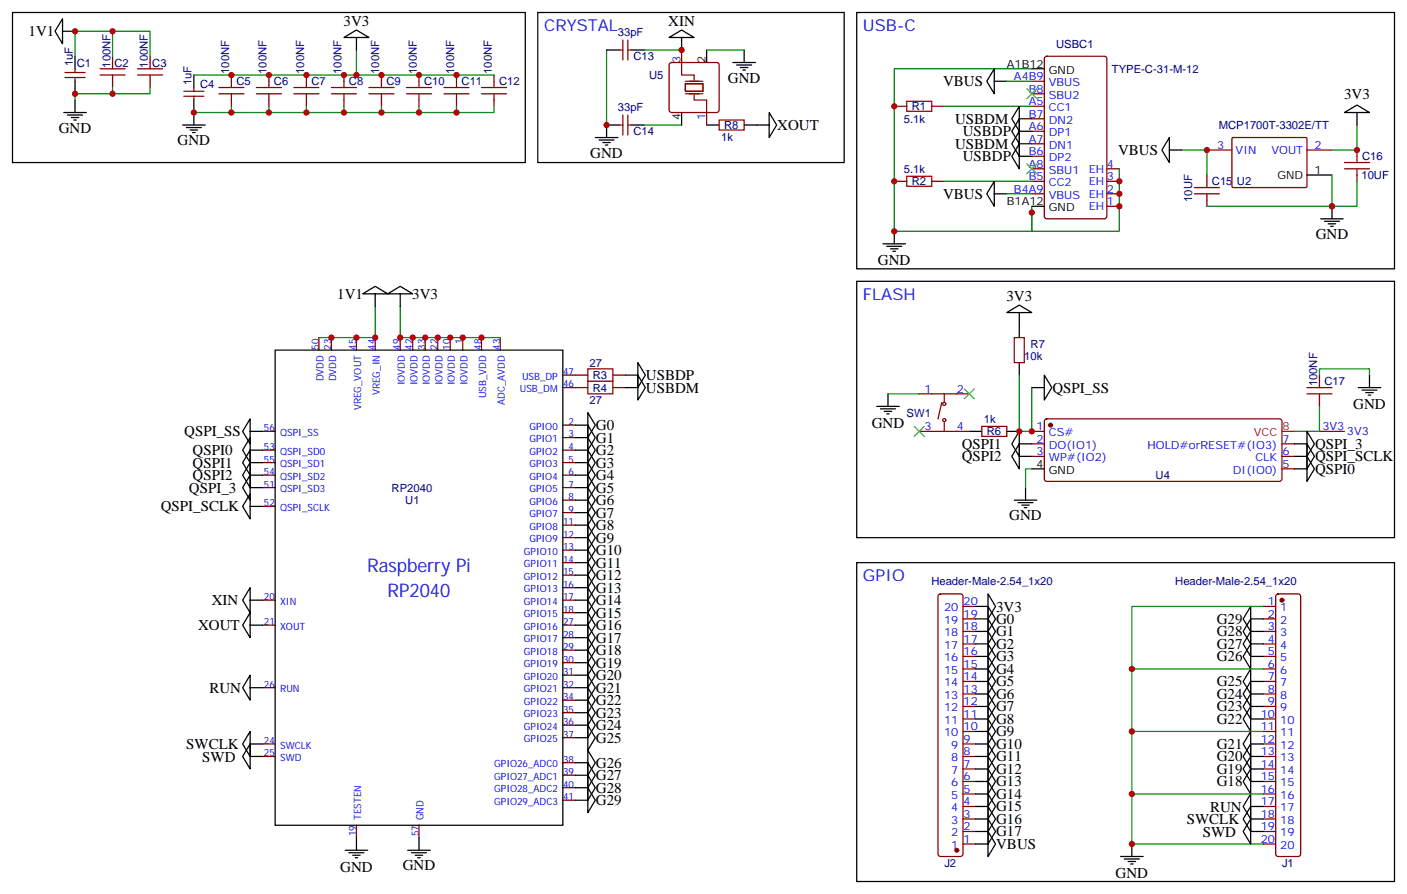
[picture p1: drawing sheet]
<svg xmlns="http://www.w3.org/2000/svg" width="397mm" height="252mm" viewBox="0 0 397 252" stroke-linecap="round" stroke-linejoin="round" font-family="sans-serif">
<g fill="none" stroke="#870000" stroke-width=".35">
<path d="M21.2 19.4v1.1M28.2 19.4h7.1M31.7 15.9v3.5M38.8 19.4h7.1M42.3 15.9v3.5M174.6 14.1h1.1M175.7 11.3v5.6M177.1 11.3v5.6M177.1 14.1h1.1M189 17.8l.4-.2h12.7l.5 .2 .2 .5v12.7l-.2 .5-.5 .3h-12.7l-.5-.3-.2-.5v-12.7zM192.3 14.1v3.5M294.8 16.1l.5-.2h16.2l.7 .4v44.7l-.5 .7h-16.4l-.7-.4v-44.7z"/>
<path d="M18.3 21.9h5.7M18.3 20.5h5.7M21.2 21.9v1M28.2 21.2h7.1M31.7 21.2v3.5M38.8 21.2h7.1M42.3 21.2v3.5M51.9 27.2h5.6M51.9 25.8h5.6M54.7 24.7v1.1M54.7 27.2v1M61.7 26.5h7.1"/>
<path d="M61.7 24.7h7.1M65.3 21.2v3.5M65.3 26.5v3.5M72.3 26.5h7.1M72.3 24.7h7.1M75.8 21.2v3.5M75.8 26.5v3.5M82.9 26.5h7.1M82.9 24.7h7.1M86.4 21.2v3.5M86.4 26.5v3.5M93.5 26.5h7"/>
<path d="M93.5 24.7h7M97 21.2v3.5M97 26.5v3.5M104.1 26.5h7M104.1 24.7h7M107.6 21.2v3.5M107.6 26.5v3.5M114.7 26.5h7M114.7 24.7h7M118.2 21.2v3.5M118.2 26.5v3.5M125.2 26.5h7.1"/>
<path d="M125.2 24.7h7.1M128.8 21.2v3.5M128.8 26.5v3.5M135.8 26.5h7.1M135.8 24.7h7.1M139.3 21.2v3.5M139.3 26.5v3.5M174.6 35.3h1.1M175.7 32.5v5.6M177.1 32.5v5.6M177.1 35.3h1.1M199.3 31.8v3.5"/>
<path d="M202.8 33.9h7.1v2.8h-7.1zM252.2 30h3.6M262.8 30h3.5M291 26.5h3.6M291 22.9h3.6M291 30h3.6M291 33.5h3.6M291 37h3.6M347.5 39l.3-.2 20.7 .1 .2 .3-.1 13.5-.3 .2h-20.6l-.2-.3zM252.2 51.2h3.6M262.8 51.2h3.5M291 54.7h3.6"/>
<path d="M291 40.6h3.6M291 44.1h3.6M291 47.6h3.6M291 51.2h3.6M312.2 54.7h3.5M312.2 47.6h3.5M312.2 51.2h3.5M312.2 58.2h3.5M336.9 52.9h7.1M336.9 54.7h7.1M340.4 49.4v3.5M340.4 54.7v3.5"/>
<path d="M340.4 42.3h7.1M368.7 42.3h7M379.2 47.6h7.1M379.2 45.9h7.1M382.8 42.3v3.6M382.8 47.6v3.6M90 95.2v3.6M93.5 95.2v3.6M100.5 95.2v3.6M105.8 95.2v3.6M112.9 95.2v3.6M116.4 95.2v3.6"/>
<path d="M119.9 95.2v3.6M123.5 95.2v3.6M127 95.2v3.6M130.5 95.2v3.6M135.8 95.2v3.6M141.1 95.2v3.6M286.1 95.2h2.8v7.1h-2.8zM158.7 105.8h7.1M158.7 109.4h7.1M158.7 119.9h3.6M172.9 105.8h3.5M172.9 109.4h3.5"/>
<path d="M259.3 111.1h14.1M265.6 113.6l-1 4.6M266.3 111.1v2.5M266.3 119.2v2.5M294.8 118.4l.5-.2h65.9l.4 .7-.1 16.5-.6 .4h-65.9l-.4-.7v-16.2zM368.7 109.4h7M368.7 111.1h7M372.2 105.8v3.6M372.2 111.1v3.6M74.1 137.6h3.5M74.1 134.1h3.5M74.1 121.7h3.5"/>
<path d="M74.1 130.5h3.5M74.1 127h3.5M158.7 137.6h3.6M158.7 134.1h3.6M158.7 130.5h3.6M158.7 127h3.6M158.7 123.5h3.6M259.3 121.7h14.1M276.9 120.3h7.1v2.8h-7.1zM291 121.7h3.6M291 125.2h3.6M291 128.8h3.6"/>
<path d="M361.6 125.2h3.5M361.6 128.8h3.5M361.6 132.3h3.5M372.2 121.7h7M74.1 142.9h3.5M158.7 144.6h3.6M158.7 141.1h3.6M158.7 158.8h3.6M158.7 155.2h3.6M158.7 151.7h3.6M158.7 148.2h3.6M74.1 176.4h3.5"/>
<path d="M74.1 169.3h3.5M158.7 179.9h3.6M158.7 176.4h3.6M158.7 169.3h3.6M158.7 172.9h3.6M158.7 165.8h3.6M158.7 162.3h3.6M264.8 167.8l.5-.2h5.6l.5 .2 .2 .5v72.6l-.2 .5-.5 .3h-5.6l-.5-.3-.2-.5v-72.6zM271.6 171.1h3.6M271.6 174.6h3.6M271.6 178.2h3.6M356.3 171.1h3.5"/>
<path d="M356.3 174.6h3.5M356.3 178.2h3.5M360.1 167.8l.4-.2h5.7l.5 .2 .2 .5v72.6l-.2 .5-.5 .3h-5.7l-.5-.3-.2-.5v-72.6zM74.1 194h3.5M158.7 197.6h3.6M158.7 194h3.6M158.7 190.5h3.6M158.7 187h3.6M158.7 183.4h3.6M271.6 181.7h3.6M271.6 185.2h3.6M271.6 188.7h3.6"/>
<path d="M271.6 192.3h3.6M271.6 195.8h3.6M271.6 199.3h3.6M356.3 181.7h3.5M356.3 185.2h3.5M356.3 188.7h3.5M356.3 192.3h3.5M356.3 195.8h3.5M356.3 199.3h3.5M74.1 213.4h3.5M74.1 209.9h3.5M158.7 218.7h3.6"/>
<path d="M158.7 215.2h3.6M158.7 208.1h3.6M158.7 204.6h3.6M158.7 201.1h3.6M271.6 213.4h3.6M271.6 209.9h3.6M271.6 202.8h3.6M271.6 206.4h3.6M271.6 217h3.6M356.3 213.4h3.5M356.3 209.9h3.5M356.3 202.8h3.5"/>
<path d="M356.3 206.4h3.5M356.3 217h3.5M100.5 232.8v3.6M118.2 232.8v3.6M158.7 225.8h3.6M158.7 222.2h3.6M271.6 220.5h3.6M271.6 224h3.6M271.6 227.5h3.6M271.6 231.1h3.6M271.6 234.6h3.6M271.6 238.1h3.6"/>
<path d="M356.3 220.5h3.5M356.3 224h3.5M356.3 227.5h3.5M356.3 231.1h3.5M356.3 234.6h3.5M356.3 238.1h3.5"/>
<circle cx="266.3" cy="113.9" r=".44"/>
<circle cx="266.3" cy="118.5" r=".44"/>
</g>
<g fill="none" stroke="#000" stroke-width=".35">
<path d="M3.5 3.5h144.7v42.4h-144.7zM17.6 5.3v7l-2.1-3.5zM17.6 8.8h3.6M21.2 15.9v3.5M97 10.6l3.5-2.1 3.6 2.1zM100.5 10.6v3.5M151.7 3.5h86.4v42.4h-86.4zM171.1 14.1h3.5M178.2 14.1h3.5M188.7 10.6l3.6-2.1 3.5 2.1zM192.3 10.6v3.5M199.3 14.1v3.5"/>
<path d="M206.7 17.6h6.4M207.8 18.3h4.2M208.8 19h2.2M209.5 19.8h.8M209.9 14.1v3.5M241.7 3.5h151.6v72.3h-151.6zM280.5 19.4v7.1l-2.2-3.6zM291 19.4h3.6M18 31.8h6.3M19 32.5h4.3M20.1 33.2h2.1M20.8 33.9h.7"/>
<path d="M21.2 22.9v3.6M21.2 28.2v3.6M51.5 35.3h6.4M52.6 36h4.2M53.6 36.7h2.1M54.3 37.4h.7M54.7 21.2v3.5M54.7 28.2v7.1M167.9 38.8h6.4M169 39.5h4.2M174.6 35.3h-3.5v3.5M178.2 35.3h3.5"/>
<path d="M192.3 31.8v3.5M199.3 35.3h3.5M209.9 35.3h7.1M217 31.8l2.1 3.5-2.1 3.5zM280.5 22.9h3.5M287.5 30v7l-2.1-3.5zM287.5 33.5v7.1l-2.1-3.6zM287.5 37v7.1l-2.1-3.5zM287.5 33.5h3.5M287.5 37h3.5M329.8 38.8v7.1l-2.1-3.6zM379.2 31.8l3.6-2.2 3.5 2.2z"/>
<path d="M382.8 31.8v3.5M170 40.2h2.2M170.7 40.9h.7M280.5 51.2v7l-2.2-3.5zM280.5 54.7h3.5M287.5 40.6v7l-2.1-3.5zM287.5 44.1h3.5M287.5 40.6h3.5M291 58.2h3.6M329.8 42.3h3.6M368.7 49.4h7M375.7 58.2v3.5"/>
<path d="M241.7 79.4h151.6v72.3h-151.6zM249.1 68.8h6.3M250.1 69.5h4.3M251.2 70.2h2.1M251.9 70.9h.7M252.2 65.3v3.5M372.5 61.7h6.4M373.6 62.4h4.2M374.6 63.1h2.2M375.4 63.9h.7M77.6 98.8h81.1v134h-81.1zM102.3 82.9l3.5-2.1 3.6 2.1z"/>
<path d="M105.8 82.9v3.5M109.4 82.9l3.5-2.1 3.5 2.1zM112.9 82.9v3.5M284 88.2l3.5-2.1 3.5 2.1zM287.5 88.2v7M70.6 118.2v7l-2.2-3.5zM162.3 119.9h3.5M165.8 119.9l2.1 3.6-2.1 3.5zM165.8 116.4l2.1 3.5-2.1 3.6zM176.4 109.4h3.5M176.4 105.8h3.5M179.9 102.3l2.1 3.5-2.1 3.6z"/>
<path d="M179.9 105.8l2.1 3.6-2.1 3.5zM247.3 114.7h6.3M248.4 115.4h4.2M249.4 116.1h2.1M250.1 116.8h.7M250.5 111.1v3.6M287.5 102.3v3.5M291 109.4h3.6M294.6 105.8l2.1 3.6-2.1 3.5zM383.1 109.4h6.4M384.2 110.1h4.2M385.2 110.8h2.1"/>
<path d="M385.9 111.5h.7M386.3 105.8v3.6M70.6 123.5v7l-2.2-3.5zM70.6 127v7.1l-2.2-3.6zM70.6 130.5v7.1l-2.2-3.5zM70.6 134.1v7l-2.2-3.5zM70.6 139.3v7.1l-2.2-3.5zM70.6 121.7h3.5M70.6 127h3.5M70.6 130.5h3.5M70.6 134.1h3.5M70.6 137.6h3.5"/>
<path d="M162.3 127h3.5M162.3 130.5h3.5M162.3 134.1h3.5M162.3 137.6h3.5M162.3 123.5h3.5M165.8 137.6l2.1 3.5-2.1 3.5zM165.8 134.1l2.1 3.5-2.1 3.5zM165.8 130.5l2.1 3.6-2.1 3.5zM165.8 127l2.1 3.5-2.1 3.6zM165.8 123.5l2.1 3.5-2.1 3.5zM273.4 121.7h3.5M284 121.7h3.5"/>
<path d="M287.5 121.7v7.1l-2.1-3.6zM287.5 125.2v7.1l-2.1-3.5zM287.5 125.2h3.5M287.5 128.8h3.5M289.3 137.6v3.5M291 132.3h3.6M365.1 132.3h3.6M365.1 125.2h3.6M365.1 128.8h3.6M368.7 121.7l2.1 3.5-2.1 3.6zM368.7 125.2l2.1 3.6-2.1 3.5zM368.7 128.8l2.1 3.5-2.1 3.5z"/>
<path d="M70.6 142.9h3.5M162.3 141.1h3.5M162.3 158.8h3.5M162.3 155.2h3.5M162.3 151.7h3.5M162.3 144.6h3.5M162.3 148.2h3.5M165.8 158.8l2.1 3.5-2.1 3.5zM165.8 155.2l2.1 3.6-2.1 3.5zM165.8 151.7l2.1 3.5-2.1 3.6zM165.8 148.2l2.1 3.5-2.1 3.5zM165.8 141.1l2.1 3.5-2.1 3.6z"/>
<path d="M165.8 144.6l2.1 3.6-2.1 3.5zM241.7 158.8h151.6v89.9h-151.6zM286.1 141.1h6.4M287.2 141.8h4.2M288.2 142.5h2.1M288.9 143.2h.7M70.6 165.8v7.1l-2.2-3.6zM70.6 172.9v7l-2.2-3.5zM70.6 169.3h3.5M70.6 176.4h3.5M162.3 162.3h3.5M162.3 165.8h3.5"/>
<path d="M162.3 169.3h3.5M162.3 172.9h3.5M162.3 176.4h3.5M162.3 179.9h3.5M165.8 179.9l2.1 3.5-2.1 3.6zM165.8 162.3l2.1 3.5-2.1 3.5zM165.8 165.8l2.1 3.5-2.1 3.6zM165.8 169.3l2.1 3.6-2.1 3.5zM165.8 172.9l2.1 3.5-2.1 3.5zM165.8 176.4l2.1 3.5-2.1 3.5zM275.2 174.6h3.5M275.2 178.2h3.5"/>
<path d="M275.2 171.1h3.5M278.7 171.1l2.1 3.5-2.1 3.6zM278.7 174.6l2.1 3.6-2.1 3.5zM278.7 178.2l2.1 3.5-2.1 3.5zM278.7 167.6l2.1 3.5-2.1 3.5zM352.8 171.1v7.1l-2.1-3.6zM352.8 174.6v7.1l-2.1-3.5zM352.8 178.2v7l-2.1-3.5zM352.8 174.6h3.5M352.8 178.2h3.5M70.6 190.5v7.1l-2.2-3.6zM70.6 194h3.5"/>
<path d="M162.3 194h3.5M162.3 183.4h3.5M162.3 187h3.5M162.3 190.5h3.5M162.3 197.6h3.5M165.8 183.4l2.1 3.6-2.1 3.5zM165.8 187l2.1 3.5-2.1 3.5zM165.8 190.5l2.1 3.5-2.1 3.6zM165.8 194l2.1 3.6-2.1 3.5zM165.8 197.6l2.1 3.5-2.1 3.5zM275.2 181.7h3.5M275.2 185.2h3.5"/>
<path d="M275.2 192.3h3.5M275.2 195.8h3.5M275.2 199.3h3.5M275.2 188.7h3.5M278.7 199.3l2.1 3.5-2.1 3.6zM278.7 181.7l2.1 3.5-2.1 3.5zM278.7 185.2l2.1 3.5-2.1 3.6zM278.7 188.7l2.1 3.6-2.1 3.5zM278.7 192.3l2.1 3.5-2.1 3.5zM278.7 195.8l2.1 3.5-2.1 3.5zM352.8 181.7v7l-2.1-3.5zM352.8 188.7v7.1l-2.1-3.5z"/>
<path d="M352.8 192.3v7l-2.1-3.5zM352.8 195.8v7l-2.1-3.5zM352.8 199.3v7.1l-2.1-3.6zM352.8 181.7h3.5M352.8 185.2h3.5M352.8 192.3h3.5M352.8 195.8h3.5M352.8 199.3h3.5M70.6 206.4v7l-2.2-3.5zM70.6 209.9v7.1l-2.2-3.6zM70.6 209.9h3.5M70.6 213.4h3.5"/>
<path d="M162.3 201.1h3.5M162.3 204.6h3.5M162.3 208.1h3.5M162.3 215.2h3.5M162.3 218.7h3.5M165.8 201.1l2.1 3.5-2.1 3.5zM165.8 204.6l2.1 3.5-2.1 3.6zM165.8 211.7l2.1 3.5-2.1 3.5zM165.8 215.2l2.1 3.5-2.1 3.5zM165.8 218.7l2.1 3.5-2.1 3.6zM275.2 209.9h3.5M275.2 213.4h3.5"/>
<path d="M275.2 202.8h3.5M275.2 217h3.5M275.2 206.4h3.5M278.7 217l2.1 3.5-2.1 3.5zM278.7 202.8l2.1 3.6-2.1 3.5zM278.7 206.4l2.1 3.5-2.1 3.5zM278.7 209.9l2.1 3.5-2.1 3.6zM278.7 213.4l2.1 3.6-2.1 3.5zM352.8 206.4v7l-2.1-3.5zM352.8 209.9v7.1l-2.1-3.6zM352.8 213.4v7.1l-2.1-3.5zM352.8 217v7l-2.1-3.5z"/>
<path d="M352.8 209.9h3.5M352.8 213.4h3.5M352.8 202.8h3.5M352.8 217h3.5M97.4 239.9h6.3M100.5 236.4v3.5M115 239.9h6.4M118.2 236.4v3.5M162.3 222.2h3.5M162.3 225.8h3.5M165.8 222.2l2.1 3.6-2.1 3.5zM275.2 220.5h3.5"/>
<path d="M275.2 234.6h3.5M275.2 231.1h3.5M275.2 227.5h3.5M275.2 224h3.5M275.2 238.1h3.5M278.7 231.1l2.1 3.5-2.1 3.5zM278.7 227.5l2.1 3.6-2.1 3.5zM278.7 224l2.1 3.5-2.1 3.6zM278.7 220.5l2.1 3.5-2.1 3.5zM278.7 234.6l2.1 3.5-2.1 3.6zM319.3 238.1v3.6M352.8 231.1v7l-2.1-3.5z"/>
<path d="M352.8 227.5v7.1l-2.1-3.5zM352.8 224v7.1l-2.1-3.6zM352.8 220.5h3.5M352.8 234.6h3.5M352.8 231.1h3.5M352.8 227.5h3.5M98.4 240.6h4.3M99.5 241.3h2.1M100.2 242h.7M116.1 240.6h4.2M117.1 241.3h2.1M117.8 242h.7"/>
<path d="M316.1 241.7h6.3M317.1 242.4h4.3M318.2 243.1h2.1M318.9 243.8h.7"/>
</g>
<g fill="none" stroke="#008700" stroke-width=".35">
<path d="M21.2 15.9v-7.1h21.1v7.1M31.7 8.8v7.1M100.5 14.1v7.1M171.1 14.1v21.2M181.7 14.1h10.6M199.3 14.1h10.6M291 19.4h-38.8v45.9h38.8v-7.1M31.7 24.7v1.8M42.3 24.7v1.8h-21.1v1.7M54.7 21.2h84.6M65.3 30v1.8M75.8 30v1.8"/>
<path d="M86.4 30v1.8M97 30v1.8M107.6 30v1.8M118.2 30v1.8M128.8 30v1.8M139.3 30v1.8h-84.6M181.7 35.3h10.6M266.3 30h24.7M284 22.9h7M382.8 35.3v7h-7.1M266.3 51.2h24.7M284 54.7h7"/>
<path d="M315.7 47.6v17.7h-24.7v-5.3M333.4 42.3h7v7.1M340.4 58.2h35.3M375.7 49.4v8.8M382.8 51.2v7h-7.1M105.8 86.4v8.8h-15.8M112.9 86.4v8.8h28.2M250.5 111.1h8.8M287.5 105.8v15.9h3.5v-12.3M372.2 114.7v7h-7.1M372.2 105.8v-1.7h14.1v1.7M291 132.3h-1.7v5.3"/>
<path d="M356.3 171.1h-37v17.6M356.3 188.7h-37v49.4h37M319.3 206.4h37M319.3 224h37"/>
</g>
<path d="M289.6 25l2.9 2.9M292.5 25l-2.9 2.9M289.6 46.2l2.9 2.8M292.5 46.2l-2.9 2.8M272 109.7l2.8 2.8M274.8 109.7l-2.8 2.8M257.9 120.3l2.8 2.8M260.7 120.3l-2.8 2.8" fill="none" stroke="#3c3" stroke-width=".35"/>
<path d="M255.8 28.6h7v2.8h-7zM255.8 49.7h7v2.9h-7zM165.8 104.1h7.1v3.5h-7.1zM165.8 107.6h7.1v3.5h-7.1z" fill="none" stroke="#a10000" stroke-width=".35"/>
<g fill="#870000" stroke="#870000" stroke-width=".35">
<circle cx="296.3" cy="119.9" r=".53"/>
<circle cx="361.6" cy="169.3" r=".53"/>
<circle cx="269.9" cy="239.9" r=".53"/>
</g>
<path d="M361.6 121.7h3.5" fill="none" stroke="#f00" stroke-width=".35"/>
<path d="M192.3 17.6v3.6h3.5v1.4M193.3 23.6h5v2.2h-5zM193.3 26.5h5M193.3 22.9h5M195.8 26.8v1.4h3.5v3.6" fill="none" stroke="#870012" stroke-width=".35"/>
<g fill="#c00">
<circle cx="31.8" cy="26.5" r=".88"/>
<circle cx="21.2" cy="26.5" r=".88"/>
<circle cx="107.6" cy="21.2" r=".88"/>
<circle cx="118.2" cy="21.2" r=".88"/>
<circle cx="128.8" cy="21.2" r=".88"/>
<circle cx="86.4" cy="21.2" r=".88"/>
<circle cx="97" cy="21.2" r=".88"/>
<circle cx="75.8" cy="21.2" r=".88"/>
<circle cx="65.3" cy="21.2" r=".88"/>
<circle cx="100.5" cy="21.2" r=".88"/>
<circle cx="375.7" cy="58.2" r=".88"/>
<circle cx="287.5" cy="121.7" r=".88"/>
<circle cx="31.8" cy="8.8" r=".88"/>
<circle cx="291" cy="121.7" r=".88"/>
<circle cx="382.8" cy="42.3" r=".88"/>
<circle cx="291" cy="60" r=".88"/>
<circle cx="315.7" cy="51.2" r=".88"/>
<circle cx="315.7" cy="54.7" r=".88"/>
<circle cx="315.7" cy="58.2" r=".88"/>
<circle cx="340.4" cy="42.3" r=".88"/>
<circle cx="21.2" cy="8.8" r=".88"/>
<circle cx="112.9" cy="95.2" r=".88"/>
<circle cx="130.5" cy="95.2" r=".88"/>
<circle cx="127" cy="95.2" r=".88"/>
<circle cx="123.5" cy="95.2" r=".88"/>
<circle cx="119.9" cy="95.2" r=".88"/>
<circle cx="116.4" cy="95.2" r=".88"/>
<circle cx="135.8" cy="95.2" r=".88"/>
<circle cx="105.8" cy="95.2" r=".88"/>
<circle cx="93.5" cy="95.2" r=".88"/>
<circle cx="100.5" cy="95.2" r=".88"/>
<circle cx="252.2" cy="51.2" r=".88"/>
<circle cx="252.2" cy="30" r=".88"/>
<circle cx="252.2" cy="65.3" r=".88"/>
<circle cx="65.3" cy="31.7" r=".88"/>
<circle cx="75.8" cy="31.7" r=".88"/>
<circle cx="86.4" cy="31.7" r=".88"/>
<circle cx="97" cy="31.7" r=".88"/>
<circle cx="107.6" cy="31.7" r=".88"/>
<circle cx="118.2" cy="31.7" r=".88"/>
<circle cx="128.8" cy="31.7" r=".88"/>
<circle cx="54.7" cy="31.7" r=".88"/>
<circle cx="319.3" cy="238.1" r=".88"/>
<circle cx="319.3" cy="224" r=".88"/>
<circle cx="319.3" cy="206.4" r=".88"/>
<circle cx="319.3" cy="188.7" r=".88"/>
<circle cx="171.1" cy="35.3" r=".88"/>
<circle cx="192.3" cy="14.1" r=".88"/>
</g>
<g font-size="5.3" fill="#00f">
<text x="103.6" y="161.4">Raspberry Pi</text>
<text x="109.3" y="168.5">RP2040</text>
</g>
<g font-size="4.6" fill="#00f">
<text x="153.5" y="8.8">CRYSTAL</text>
<text x="243.4" y="8.8">USB-C</text>
<text x="243.4" y="84.7">FLASH</text>
<text x="243.4" y="164">GPIO</text>
</g>
<g font-size="4.2">
<text x="8.1" y="10.3">1V1</text>
<text x="96.9" y="7.4">3V3</text>
<text x="188.5" y="7.4">XIN</text>
<text x="205.3" y="23.3">GND</text>
<text x="266" y="24.4">VBUS</text>
<text x="379.1" y="27.9">3V3</text>
<text x="269.4" y="34.9">USBDM</text>
<text x="16.6" y="37.4">GND</text>
<text x="50.1" y="40.9">GND</text>
<text x="219.3" y="36.7">XOUT</text>
<text x="271.6" y="38.5">USBDP</text>
<text x="166.5" y="44.4">GND</text>
<text x="269.4" y="42">USBDM</text>
<text x="271.6" y="45.5">USBDP</text>
<text x="315.4" y="43.8">VBUS</text>
<text x="266" y="56.1">VBUS</text>
<text x="371.1" y="67.4">GND</text>
<text x="247.6" y="74.9">GND</text>
<text x="95.1" y="84.3">1V1</text>
<text x="116.3" y="84.3">3V3</text>
<text x="283.9" y="85">3V3</text>
<text x="182.2" y="107.3">USBDP</text>
<text x="182.2" y="110.8">USBDM</text>
<text x="296.9" y="110.8">QSPI_SS</text>
<text x="381.7" y="115.5">GND</text>
<text x="52" y="123.1">QSPI_SS</text>
<text x="168.1" y="124.9">G1</text>
<text x="168.1" y="121.4">G0</text>
<text x="245.9" y="120.7">GND</text>
<text x="54.3" y="128.4">QSPI0</text>
<text x="54.3" y="132">QSPI1</text>
<text x="168.1" y="132">G3</text>
<text x="168.1" y="128.4">G2</text>
<text x="271.3" y="126.7">QSPI1</text>
<text x="271.3" y="130.2">QSPI2</text>
<text x="370.9" y="126.7">QSPI_3</text>
<text x="370.9" y="130.2">QSPI_SCLK</text>
<text x="54.3" y="135.5">QSPI2</text>
<text x="168.1" y="135.5">G4</text>
<text x="370.9" y="133.7">QSPI0</text>
<text x="53.3" y="139">QSPI_3</text>
<text x="168.1" y="142.6">G6</text>
<text x="168.1" y="139">G5</text>
<text x="45.3" y="144.3">QSPI_SCLK</text>
<text x="168.1" y="146.1">G7</text>
<text x="168.1" y="149.6">G8</text>
<text x="284.7" y="146.8">GND</text>
<text x="168.1" y="153.1">G9</text>
<text x="168.1" y="160.2">G11</text>
<text x="168.1" y="156.7">G10</text>
<text x="168.1" y="163.7">G12</text>
<text x="168.1" y="167.2">G13</text>
<text x="59.7" y="170.8">XIN</text>
<text x="168.1" y="170.8">G14</text>
<text x="281" y="172.5">3V3</text>
<text x="55.9" y="177.8">XOUT</text>
<text x="168.1" y="174.3">G15</text>
<text x="168.1" y="177.8">G16</text>
<text x="281" y="176">G0</text>
<text x="281" y="179.6">G1</text>
<text x="343.2" y="176">G29</text>
<text x="343.2" y="179.6">G28</text>
<text x="168.1" y="184.9">G18</text>
<text x="168.1" y="181.4">G17</text>
<text x="281" y="183.1">G2</text>
<text x="343.2" y="183.1">G27</text>
<text x="168.1" y="188.4">G19</text>
<text x="168.1" y="191.9">G20</text>
<text x="281" y="186.6">G3</text>
<text x="281" y="190.1">G4</text>
<text x="343.2" y="186.6">G26</text>
<text x="59.1" y="195.5">RUN</text>
<text x="168.1" y="195.5">G21</text>
<text x="281" y="193.7">G5</text>
<text x="281" y="197.2">G6</text>
<text x="343.2" y="193.7">G25</text>
<text x="343.2" y="197.2">G24</text>
<text x="168.1" y="199">G22</text>
<text x="168.1" y="202.5">G23</text>
<text x="281" y="200.7">G7</text>
<text x="343.2" y="200.7">G23</text>
<text x="168.1" y="206.1">G24</text>
<text x="168.1" y="209.6">G25</text>
<text x="281" y="204.3">G8</text>
<text x="281" y="207.8">G9</text>
<text x="343.2" y="204.3">G22</text>
<text x="52.5" y="211.3">SWCLK</text>
<text x="57" y="214.9">SWD</text>
<text x="281" y="211.3">G10</text>
<text x="281" y="214.8">G11</text>
<text x="343.2" y="211.3">G21</text>
<text x="343.2" y="214.8">G20</text>
<text x="168.1" y="216.6">G26</text>
<text x="168.1" y="220.2">G27</text>
<text x="281" y="221.9">G13</text>
<text x="281" y="218.4">G12</text>
<text x="343.2" y="218.4">G19</text>
<text x="343.2" y="221.9">G18</text>
<text x="168.1" y="223.7">G28</text>
<text x="168.1" y="227.2">G29</text>
<text x="281" y="225.4">G14</text>
<text x="281" y="232.5">G16</text>
<text x="281" y="229">G15</text>
<text x="334.7" y="232.5">SWCLK</text>
<text x="341.3" y="229">RUN</text>
<text x="281" y="236">G17</text>
<text x="281" y="239.6">VBUS</text>
<text x="339.3" y="236">SWD</text>
<text x="96" y="246">GND</text>
<text x="113.6" y="245.5">GND</text>
<text x="314.7" y="247.6">GND</text>
</g>
<g font-size="3.2" fill="#000080">
<text x="174.3" y="10.2">33pF</text>
<text x="178.7" y="17">C13</text>
<text x="297.9" y="13.5">USBC1</text>
<text x="20.5" y="18.7" transform="rotate(-90 20.5 18.7)">1uF</text>
<text x="21.7" y="18.8">C1</text>
<text x="31.1" y="19.1" transform="rotate(-90 31.1 19.1)">100NF</text>
<text x="32.3" y="18.8">C2</text>
<text x="41.7" y="19.1" transform="rotate(-90 41.7 19.1)">100NF</text>
<text x="43" y="18.8">C3</text>
<text x="54" y="24" transform="rotate(-90 54 24)">1uF</text>
<text x="64.6" y="20.8" transform="rotate(-90 64.6 20.8)">100NF</text>
<text x="75.2" y="20.8" transform="rotate(-90 75.2 20.8)">100NF</text>
<text x="85.8" y="20.8" transform="rotate(-90 85.8 20.8)">100NF</text>
<text x="96.4" y="20.8" transform="rotate(-90 96.4 20.8)">100NF</text>
<text x="106.9" y="20.8" transform="rotate(-90 106.9 20.8)">100NF</text>
<text x="117.5" y="20.8" transform="rotate(-90 117.5 20.8)">100NF</text>
<text x="128.1" y="20.8" transform="rotate(-90 128.1 20.8)">100NF</text>
<text x="138.7" y="20.8" transform="rotate(-90 138.7 20.8)">100NF</text>
<text x="183.1" y="22.3">U5</text>
<text x="313.6" y="20.5">TYPE-C-31-M-12</text>
<text x="56.4" y="24.7">C4</text>
<text x="66.7" y="24.1">C5</text>
<text x="77.3" y="24.1">C6</text>
<text x="87.9" y="24.1">C7</text>
<text x="98.4" y="24.1">C8</text>
<text x="109" y="24.1">C9</text>
<text x="119.6" y="24.1">C10</text>
<text x="130.2" y="24.1">C11</text>
<text x="140.8" y="24.1">C12</text>
<text x="174.3" y="31.4">33pF</text>
<text x="254.9" y="34.6">5.1k</text>
<text x="257.2" y="31.1">R1</text>
<text x="178.7" y="38.2">C14</text>
<text x="203.4" y="39.9">1k</text>
<text x="204.3" y="36.4">R8</text>
<text x="343.8" y="36.5">MCP1700T-3302E/TT</text>
<text x="384.2" y="45.2">C16</text>
<text x="254.9" y="48.7">5.1k</text>
<text x="257.2" y="52.3">R2</text>
<text x="341.9" y="52.3">C15</text>
<text x="348.9" y="52.3">U2</text>
<text x="384" y="50.5">10UF</text>
<text x="336.3" y="56.9" transform="rotate(-90 336.3 56.9)">10UF</text>
<text x="288.9" y="101.7">10k</text>
<text x="290.7" y="98.1">R7</text>
<text x="166.3" y="103.4">27</text>
<text x="167.2" y="107">R3</text>
<text x="167.2" y="110.5">R4</text>
<text x="371.6" y="109" transform="rotate(-90 371.6 109)">100NF</text>
<text x="373.6" y="108.7">C17</text>
<text x="166.3" y="114">27</text>
<text x="255.7" y="117.6">SW1</text>
<text x="277.5" y="119.3">1k</text>
<text x="278.4" y="122.8">R6</text>
<text x="326" y="135.2">U4</text>
<text x="110.5" y="138.7">RP2040</text>
<text x="114.3" y="142.3">U1</text>
<text x="262.7" y="165.2">Header-Male-2.54_1x20</text>
<text x="331.5" y="165.2">Header-Male-2.54_1x20</text>
<text x="266.4" y="244.6">J2</text>
<text x="361.6" y="244.6">J1</text>
</g>
<g font-size="3.2" fill="#00f">
<text x="191.9" y="17.6" transform="rotate(-90 191.9 17.6)">3</text>
<text x="286" y="22.6">A4B9</text>
<text x="290.2" y="26.1">B8</text>
<text x="290.2" y="29.6">A5</text>
<text x="295.9" y="24.3">VBUS</text>
<text x="295.9" y="27.9">SBU2</text>
<text x="199" y="33.8" transform="rotate(-90 199 33.8)">1</text>
<text x="290.2" y="33.2">B7</text>
<text x="295.9" y="31.4">CC1</text>
<text x="295.9" y="34.9">DN2</text>
<text x="290.2" y="36.7">A6</text>
<text x="290.2" y="40.2">A7</text>
<text x="295.9" y="38.5">DP1</text>
<text x="295.9" y="42">DN1</text>
<text x="343.4" y="42">3</text>
<text x="370.8" y="42">2</text>
<text x="290.2" y="43.7">B6</text>
<text x="290.2" y="47.3">A8</text>
<text x="295.9" y="45.5">DP2</text>
<text x="312.2" y="47.3">4</text>
<text x="348.5" y="43.4">VIN</text>
<text x="358.7" y="43.4">VOUT</text>
<text x="290.2" y="50.8">B5</text>
<text x="295.9" y="49">SBU1</text>
<text x="295.9" y="52.6">CC2</text>
<text x="307.1" y="48.7">EH</text>
<text x="307.1" y="52.2">EH</text>
<text x="312.2" y="50.8">3</text>
<text x="286" y="54.3">B4A9</text>
<text x="295.9" y="56.1">VBUS</text>
<text x="307.1" y="55.7">EH</text>
<text x="307.1" y="59.3">EH</text>
<text x="312.2" y="54.3">2</text>
<text x="312.2" y="57.9">1</text>
<text x="260.8" y="110.8">1</text>
<text x="269.9" y="110.8">2</text>
<text x="260.8" y="121.4">3</text>
<text x="269.9" y="121.4">4</text>
<text x="292.4" y="121.4">1</text>
<text x="292.4" y="124.9">2</text>
<text x="295.9" y="123.1">CS#</text>
<text x="361.8" y="124.9">7</text>
<text x="373" y="121.4">3V3</text>
<text x="379.9" y="122.8">3V3</text>
<text x="292.4" y="128.4">3</text>
<text x="295.9" y="126.6">DO(IO1)</text>
<text x="295.9" y="130.2">WP#(IO2)</text>
<text x="323.7" y="126.6">HOLD#orRESET#(IO3)</text>
<text x="354.1" y="130.2">CLK</text>
<text x="361.8" y="131.9">5</text>
<text x="361.8" y="128.4">6</text>
<text x="347.8" y="133.7">DI(IO0)</text>
<text x="266.3" y="172.5">20</text>
<text x="271.8" y="170.7">20</text>
<text x="357.6" y="170.7">1</text>
<text x="361.1" y="172.5">1</text>
<text x="266.3" y="179.6">18</text>
<text x="266.3" y="176">19</text>
<text x="271.8" y="177.8">18</text>
<text x="271.8" y="174.3">19</text>
<text x="357.6" y="174.3">2</text>
<text x="357.6" y="177.8">3</text>
<text x="361.1" y="176">2</text>
<text x="361.1" y="179.6">3</text>
<text x="266.3" y="183.1">17</text>
<text x="271.8" y="184.9">16</text>
<text x="271.8" y="181.3">17</text>
<text x="357.6" y="181.3">4</text>
<text x="357.6" y="184.9">5</text>
<text x="361.1" y="183.1">4</text>
<text x="266.3" y="190.1">15</text>
<text x="266.3" y="186.6">16</text>
<text x="271.8" y="191.9">14</text>
<text x="271.8" y="188.4">15</text>
<text x="357.6" y="188.4">6</text>
<text x="357.6" y="191.9">7</text>
<text x="361.1" y="186.6">5</text>
<text x="361.1" y="190.1">6</text>
<text x="266.3" y="197.2">13</text>
<text x="266.3" y="193.7">14</text>
<text x="271.8" y="195.4">13</text>
<text x="357.6" y="195.4">8</text>
<text x="361.1" y="193.7">7</text>
<text x="361.1" y="197.2">8</text>
<text x="266.3" y="200.7">12</text>
<text x="271.8" y="202.5">11</text>
<text x="271.8" y="199">12</text>
<text x="355.6" y="202.5">10</text>
<text x="357.6" y="199">9</text>
<text x="361.1" y="200.7">9</text>
<text x="266.3" y="207.8">10</text>
<text x="266.3" y="204.3">11</text>
<text x="271.8" y="209.5">9</text>
<text x="271.8" y="206">10</text>
<text x="355.6" y="206">11</text>
<text x="355.6" y="209.5">12</text>
<text x="361.1" y="204.3">10</text>
<text x="361.1" y="207.8">11</text>
<text x="268.3" y="214.8">8</text>
<text x="268.3" y="211.3">9</text>
<text x="271.8" y="213.1">8</text>
<text x="355.6" y="213.1">13</text>
<text x="361.1" y="211.3">12</text>
<text x="361.1" y="214.8">13</text>
<text x="268.3" y="221.9">6</text>
<text x="268.3" y="218.4">7</text>
<text x="271.8" y="220.1">6</text>
<text x="271.8" y="216.6">7</text>
<text x="355.6" y="216.6">14</text>
<text x="355.6" y="220.1">15</text>
<text x="361.1" y="218.4">14</text>
<text x="361.1" y="221.9">15</text>
<text x="268.3" y="225.4">5</text>
<text x="271.8" y="227.2">4</text>
<text x="271.8" y="223.7">5</text>
<text x="355.6" y="223.7">16</text>
<text x="355.6" y="227.2">17</text>
<text x="361.1" y="225.4">16</text>
<text x="268.3" y="232.5">3</text>
<text x="268.3" y="229">4</text>
<text x="271.8" y="230.7">3</text>
<text x="355.6" y="230.7">18</text>
<text x="361.1" y="229">17</text>
<text x="361.1" y="232.5">18</text>
<text x="268.3" y="239.5">1</text>
<text x="268.3" y="236">2</text>
<text x="271.8" y="237.8">1</text>
<text x="271.8" y="234.2">2</text>
<text x="355.6" y="234.2">19</text>
<text x="355.6" y="237.8">20</text>
<text x="361.1" y="236">19</text>
<text x="361.1" y="239.5">20</text>
</g>
<g font-size="3.2">
<text x="199" y="17.6" transform="rotate(-90 199 17.6)">2</text>
<text x="284" y="19">A1B12</text>
<text x="295.9" y="20.8">GND</text>
<text x="191.9" y="33.8" transform="rotate(-90 191.9 33.8)">4</text>
<text x="360.3" y="50.4">GND</text>
<text x="370.8" y="49">1</text>
<text x="284" y="57.9">B1A12</text>
<text x="295.9" y="59.6">GND</text>
<text x="292.4" y="131.9">4</text>
<text x="295.9" y="133.7">GND</text>
</g>
<g font-size="3.2" fill="#f00">
<text x="353.7" y="123.1">VCC</text>
<text x="361.8" y="121.4">8</text>
</g>
<g font-size="2.8" fill="#00f">
<text x="89.9" y="98.7" transform="rotate(-90 89.9 98.7)">50</text>
<text x="93.5" y="98.7" transform="rotate(-90 93.5 98.7)">23</text>
<text x="100.5" y="98.7" transform="rotate(-90 100.5 98.7)">45</text>
<text x="105.8" y="98.7" transform="rotate(-90 105.8 98.7)">44</text>
<text x="112.9" y="98.7" transform="rotate(-90 112.9 98.7)">49</text>
<text x="116.4" y="98.7" transform="rotate(-90 116.4 98.7)">42</text>
<text x="119.9" y="98.7" transform="rotate(-90 119.9 98.7)">33</text>
<text x="123.4" y="98.7" transform="rotate(-90 123.4 98.7)">22</text>
<text x="127" y="98.7" transform="rotate(-90 127 98.7)">10</text>
<text x="130.5" y="97.1" transform="rotate(-90 130.5 97.1)">1</text>
<text x="135.8" y="98.7" transform="rotate(-90 135.8 98.7)">48</text>
<text x="141.1" y="98.7" transform="rotate(-90 141.1 98.7)">43</text>
<text x="91.3" y="107.6" transform="rotate(-90 91.3 107.6)">DVDD</text>
<text x="94.8" y="107.6" transform="rotate(-90 94.8 107.6)">DVDD</text>
<text x="147.2" y="107.2">USB_DP</text>
<text x="158.8" y="105.8">47</text>
<text x="107.2" y="111.6" transform="rotate(-90 107.2 111.6)">VREG_IN</text>
<text x="114.2" y="108.7" transform="rotate(-90 114.2 108.7)">IOVDD</text>
<text x="117.7" y="108.7" transform="rotate(-90 117.7 108.7)">IOVDD</text>
<text x="121.3" y="108.7" transform="rotate(-90 121.3 108.7)">IOVDD</text>
<text x="124.8" y="108.7" transform="rotate(-90 124.8 108.7)">IOVDD</text>
<text x="128.3" y="108.7" transform="rotate(-90 128.3 108.7)">IOVDD</text>
<text x="131.9" y="108.7" transform="rotate(-90 131.9 108.7)">IOVDD</text>
<text x="137.1" y="112.3" transform="rotate(-90 137.1 112.3)">USB_VDD</text>
<text x="146.6" y="110.7">USB_DM</text>
<text x="158.8" y="109.3">46</text>
<text x="101.9" y="115.8" transform="rotate(-90 101.9 115.8)">VREG_VOUT</text>
<text x="142.4" y="114.2" transform="rotate(-90 142.4 114.2)">ADC_AVDD</text>
<text x="160.4" y="119.9">2</text>
<text x="74.4" y="121.7">56</text>
<text x="79" y="123">QSPI_SS</text>
<text x="149.3" y="124.8">GPIO1</text>
<text x="149.3" y="121.3">GPIO0</text>
<text x="160.4" y="123.4">3</text>
<text x="74.4" y="130.5">55</text>
<text x="74.4" y="127">53</text>
<text x="79" y="131.9">QSPI_SD1</text>
<text x="79" y="128.3">QSPI_SD0</text>
<text x="149.3" y="131.9">GPIO3</text>
<text x="149.3" y="128.3">GPIO2</text>
<text x="160.4" y="130.5">5</text>
<text x="160.4" y="127">4</text>
<text x="74.4" y="134">54</text>
<text x="74.4" y="137.5">51</text>
<text x="79" y="135.4">QSPI_SD2</text>
<text x="149.3" y="135.4">GPIO4</text>
<text x="160.4" y="137.5">7</text>
<text x="160.4" y="134">6</text>
<text x="74.4" y="142.8">52</text>
<text x="79" y="138.9">QSPI_SD3</text>
<text x="149.3" y="142.4">GPIO6</text>
<text x="149.3" y="138.9">GPIO5</text>
<text x="160.4" y="141.1">8</text>
<text x="79" y="144.2">QSPI_SCLK</text>
<text x="149.3" y="146">GPIO7</text>
<text x="149.3" y="149.5">GPIO8</text>
<text x="158.8" y="148.1">11</text>
<text x="160.4" y="144.6">9</text>
<text x="149.3" y="153">GPIO9</text>
<text x="158.8" y="155.2">13</text>
<text x="158.8" y="151.7">12</text>
<text x="147.8" y="160.1">GPIO11</text>
<text x="147.8" y="156.5">GPIO10</text>
<text x="158.8" y="158.7">14</text>
<text x="147.8" y="167.1">GPIO13</text>
<text x="147.8" y="163.6">GPIO12</text>
<text x="158.8" y="165.8">16</text>
<text x="158.8" y="162.2">15</text>
<text x="74.4" y="169.3">20</text>
<text x="79" y="170.7">XIN</text>
<text x="147.8" y="170.7">GPIO14</text>
<text x="158.8" y="172.8">18</text>
<text x="158.8" y="169.3">17</text>
<text x="74.4" y="176.4">21</text>
<text x="79" y="177.7">XOUT</text>
<text x="147.8" y="177.7">GPIO16</text>
<text x="147.8" y="174.2">GPIO15</text>
<text x="158.8" y="179.9">28</text>
<text x="158.8" y="176.4">27</text>
<text x="147.8" y="184.8">GPIO18</text>
<text x="147.8" y="181.2">GPIO17</text>
<text x="158.8" y="183.4">29</text>
<text x="147.8" y="191.8">GPIO20</text>
<text x="147.8" y="188.3">GPIO19</text>
<text x="158.8" y="190.5">31</text>
<text x="158.8" y="186.9">30</text>
<text x="74.4" y="194">26</text>
<text x="79" y="195.4">RUN</text>
<text x="147.8" y="195.4">GPIO21</text>
<text x="158.8" y="197.5">34</text>
<text x="158.8" y="194">32</text>
<text x="147.8" y="202.4">GPIO23</text>
<text x="147.8" y="198.9">GPIO22</text>
<text x="158.8" y="201">35</text>
<text x="74.4" y="209.9">24</text>
<text x="147.8" y="209.5">GPIO25</text>
<text x="147.8" y="205.9">GPIO24</text>
<text x="158.8" y="208.1">37</text>
<text x="158.8" y="204.6">36</text>
<text x="74.4" y="213.4">25</text>
<text x="79" y="214.8">SWD</text>
<text x="79" y="211.2">SWCLK</text>
<text x="158.8" y="215.2">38</text>
<text x="139.4" y="220">GPIO27_ADC1</text>
<text x="139.4" y="216.5">GPIO26_ADC0</text>
<text x="158.8" y="218.7">39</text>
<text x="139.4" y="227.1">GPIO29_ADC3</text>
<text x="139.4" y="223.6">GPIO28_ADC2</text>
<text x="158.8" y="225.7">41</text>
<text x="158.8" y="222.2">40</text>
<text x="101.9" y="231.4" transform="rotate(-90 101.9 231.4)">TESTEN</text>
<text x="119.5" y="231.4" transform="rotate(-90 119.5 231.4)">GND</text>
<text x="100.5" y="236" transform="rotate(-90 100.5 236)">19</text>
<text x="118.1" y="236" transform="rotate(-90 118.1 236)">57</text>
</g>
</svg>
